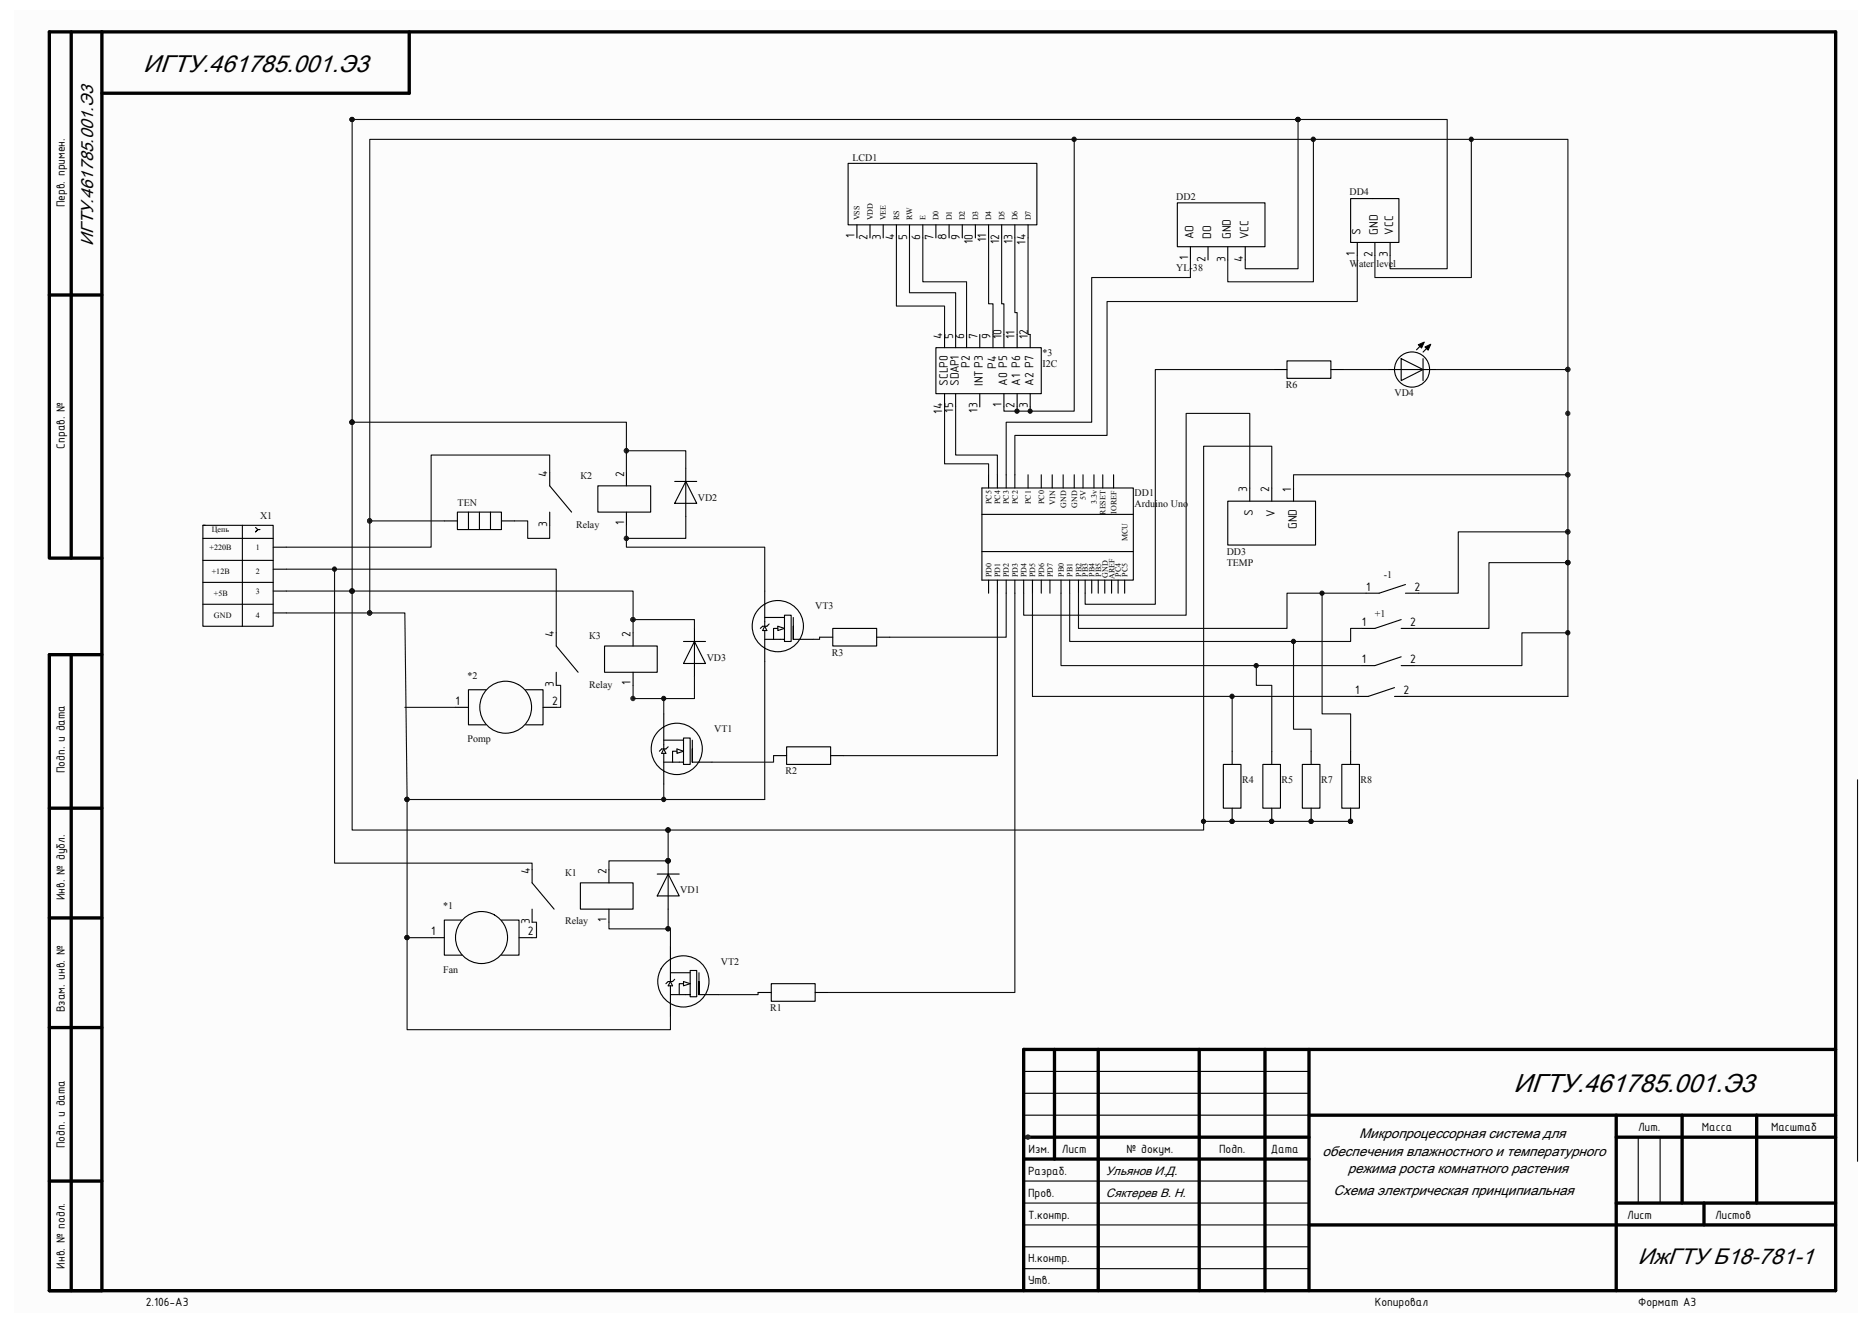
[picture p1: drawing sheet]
<svg xmlns="http://www.w3.org/2000/svg" width="297mm" height="210mm" viewBox="0 0 297 210" stroke-linecap="round" stroke-linejoin="round" font-family="sans-serif">
<path d="M2.3 1.6h292.4v206.7h-292.4z" fill="#fcfcfc"/>
<g fill="#0e0e0e" stroke="#0e0e0e" stroke-width=".16">
<circle cx="58.6" cy="97.3" r=".34"/>
<circle cx="58.6" cy="82.7" r=".34"/>
<circle cx="99.4" cy="85.4" r=".33"/>
<circle cx="99.4" cy="71.5" r=".34"/>
<circle cx="100.4" cy="98.3" r=".34"/>
<circle cx="248.8" cy="84.4" r=".34"/>
<circle cx="248.8" cy="75.4" r=".34"/>
<circle cx="248.8" cy="58.6" r=".34"/>
<circle cx="195.5" cy="130.4" r=".34"/>
<circle cx="105.3" cy="126.9" r=".34"/>
<circle cx="55.9" cy="93.8" r=".34"/>
<circle cx="106" cy="136.6" r=".34"/>
<circle cx="105.3" cy="110.9" r=".34"/>
<circle cx="64.6" cy="126.9" r=".34"/>
<circle cx="64.6" cy="148.8" r=".34"/>
<circle cx="106" cy="147.4" r=".34"/>
<circle cx="170.4" cy="22.1" r=".34"/>
<circle cx="161.4" cy="65.3" r=".34"/>
<circle cx="163.5" cy="65.3" r=".33"/>
<circle cx="208.4" cy="22.1" r=".34"/>
<circle cx="233.4" cy="22.1" r=".34"/>
<circle cx="205.9" cy="19" r=".34"/>
<circle cx="55.9" cy="67" r=".34"/>
<circle cx="55.9" cy="19" r=".34"/>
<circle cx="248.8" cy="100.4" r=".34"/>
<circle cx="248.8" cy="89.3" r=".34"/>
<circle cx="106" cy="131.7" r=".34"/>
<circle cx="201.8" cy="130.4" r=".34"/>
<circle cx="208" cy="130.4" r=".33"/>
<circle cx="214.3" cy="130.4" r=".34"/>
<circle cx="191" cy="130.4" r=".34"/>
<circle cx="195.5" cy="110.5" r=".34"/>
<circle cx="199.3" cy="105.6" r=".34"/>
<circle cx="205.2" cy="101.8" r=".34"/>
<circle cx="209.8" cy="94.1" r=".33"/>
<circle cx="53.1" cy="90.3" r=".34"/>
</g>
<g fill="none" stroke="#000" stroke-width=".53">
<path d="M11.3 5.1v83.5M16.2 5.1v199.8M64.9 5.1v9.7h-48.7M7.8 46.8h8.4M16.2 88.6h-8.4v-83.5h283.5v199.8h-283.5v-101h8.4M11.3 103.9v101M7.8 128.3h8.4M7.8 145.7h8.4M7.8 163.1h8.4M167.3 166.6v17.4M174.3 166.6v38.3M190.3 166.6v38.3"/>
<path d="M200.7 166.6v38.3M207.7 177h83.6M207.7 166.6v38.3M256.5 177v27.9M266.9 177v13.9M278.7 177v13.9M291.3 166.6h-128.9v38.3M7.8 187.5h8.4M162.4 180.5h45.3M162.4 184h45.3M207.7 194.4h83.6M256.5 190.9h34.8"/>
<path d="M256.5 180.5h34.8M270.4 190.9v3.5"/>
</g>
<g fill="none" stroke="#000" stroke-width=".18">
<path d="M134.6 25.9h29.9v9.8h-29.9zM136 35.7v2.1M138 35.7v2.1M140.1 35.7v2.1M142.2 35.7v2.1M144.3 35.7v2.1M146.4 35.7v2.1M148.5 35.7v2.1M150.6 35.7v2.1M152.7 35.7v2.1M154.8 35.7v2.1M156.9 35.7v2.1"/>
<path d="M158.9 35.7v2.1M161 35.7v2.1M163.1 35.7v2.1M186.8 32.2h13.9v7h-13.9zM188.9 39.2v2.1M191.7 39.2v2.1M194.8 39.2v2.1M197.6 39.2v2.1M214.3 31.5h7.7v7h-7.7zM215.4 38.5v2.1M218.2 38.5v2.1M220.6 38.5v2.1"/>
<path d="M148.5 55.2h16.7v7.3h-16.7zM149.9 53.1v2.1M151.6 53.1v2.1M153.4 53.1v2.1M155.5 53.1v2.1M157.6 53.1v2.1M159.3 53.1v2.1M161.4 53.1v2.1M163.5 53.1v2.1M202.1 58.7h2.1M204.2 57.3h7v2.7h-7zM211.2 58.7h2.1"/>
<path d="M220.2 58.7h7.7M222.3 56.9l3.5 1.8-3.5 1.7zM225.8 54.5l-1 1M225.8 56.9v3.5M226.9 54.8l-1.1 1.1M87.2 75v2.1l3.5 4.2M94.9 77.1h8.3v4.2h-8.3zM99.4 75v2.1M107.1 76.4h3.5M108.8 76.4l1.8 3.5h-3.5zM108.8 74.3v7.7M149.9 62.5v2.1"/>
<path d="M151.6 62.5v2.1M155.5 62.5v2.1M155.8 77.4h24v14.7h-24zM156.9 75.4v2M158.3 75.4v2M159.3 62.5v2.1M159.7 75.4v2M161 75.4v2M161.4 62.5v2.1M163.1 75.4v2M163.5 62.5v2.1M165.2 75.4v2"/>
<path d="M167 75.4v2M168.7 75.4v2M170.5 75.4v2M171.8 75.4v2M173.6 75.4v2M175 75.4v2M176.7 75.4v2M194.8 79.5h13.9v7h-13.9zM198.3 77.4v2.1M201.8 77.4v2.1M205.2 77.4v2.1M226.4 60.2a2.79 2.79 0 0 0-1.9-4.3 2.79 2.79 0 0 0-3.1 3.6 2.79 2.79 0 0 0 4.7 1.1l.3-.4"/>
<path d="M32.2 83.4h11.1v16h-11.1zM32.2 83.4h.4M32.2 85.4h11.1M32.2 88.9h11.1M32.2 92.4h11.1M32.2 95.9h11.1M38.5 83.4v16M40.6 83.7l.3 .4-.3 .3 .3-.3h.4M43.3 86.8h2.1M43.3 90.3h2.1M43.3 93.8h2.1M43.3 97.3h2.1"/>
<path d="M70.5 82.7h2.1M72.6 81.3h7v2.8h-7zM74.3 81.3v2.8M76.1 81.3v2.8M77.8 81.3v2.8M79.6 82.7h2M87.2 81.3v2.1M99.4 81.3v2.1M110.2 99.7v7.7M119.9 97.4a4.1 4.1 0 0 1 7-.1 4.1 4.1 0 0 1-3.2 6.2 4.1 4.1 0 0 1-4-5.7l.2-.4M121.3 93.8v5.6M121.3 98h3.2"/>
<path d="M121.3 99.4l.4 .7h-.7zM122 99l-.3 .4h-.7l-.4 .3M123.4 99.7h-.7v1.8M123.4 99.4l1.1 .3-1.1 .4zM125.9 98v3.5v-2.1M132.1 99.7h7v2.8h-7zM155.8 87.5h24M155.8 81.6h24M156.9 92.1v2M158.3 92.1v2M159.7 92.1v2M161 92.1v2"/>
<path d="M162.4 92.1v2M163.8 92.1v2M165.2 92.1v2M166.6 92.1v2M168.4 92.1v2M169.7 92.1v2M171.1 92.1v2M172.2 92.1v2M173.2 92.1v2M174.3 92.1v2M175.3 92.1v2M176.4 92.1v2"/>
<path d="M177.4 92.1v2M178.5 92.1v2M222.3 99.7h2.1M222.3 98.3l-4.1 1.4h-2.1M223 92.8l-4.2 1.3h-2M223 94.1h2.1M72.2 112.3h2.1M77.1 109.5h-2.8v5.5h2.8M82.3 108.7a4.1 4.1 0 0 0-6.1 3.5 4.1 4.1 0 0 0 5.8 3.8 4.1 4.1 0 0 0 .8-7l-.5-.3M83.4 109.5h2.8v5.5h-2.8M86.2 112.3h2.1M88.3 100.4v2.1l3.4 4.2"/>
<path d="M88.3 106.7v2.1M95.9 102.5h8.4v4.2h-8.4zM100.5 100.4v2.1M100.5 106.7v2.1M105.3 113.3v5.6M105.3 119.6v4.8M105.3 117.5h3.2M105.3 118.9l.4 .7h-.7zM106 118.5l-.3 .4h-.7l-.4 .3M107.4 119.2h-.7v1.8M107.4 118.9l1.1 .3-1.1 .4zM108.5 101.8h3.4"/>
<path d="M109.9 117.5v3.5v-2.1M110.2 101.8l1.7 3.5h-3.4zM121.3 101.5h3.2v-3.9h1v4.2h-1v-.3M121.3 100.1v4.9M122.7 119.9h2.1M124.8 118.5h7v2.8h-7zM125.9 101.5h3.1M130 101.1h2.1M131.8 119.9h2.1M139.1 101.1h2.1M195.5 119.2v2.1M201.8 119.2v2.1"/>
<path d="M208 119.2v2.1M214.3 119.2v2.1M221.3 110.5h2.1M221.3 109.1l-4.2 1.4h-2.1M222.3 105.6h2.1M222.3 104.2l-4.1 1.4h-2.1M84.4 138v2.1l3.5 4.2M96.6 138v2.1M104.3 138.7h3.5M105.3 121h3.2v-3.9h1v4.2h-1v-.3M106 138.7l1.8 3.5h-3.5zM106 136.6v7.7"/>
<path d="M109.9 121h3.1M194.1 121.3h2.8v7h-2.8zM195.5 128.3v2.1M200.4 121.3h2.8v7h-2.8zM201.8 128.3v2.1M206.6 121.3h2.8v7h-2.8zM208 128.3v2.1M212.9 121.3h2.8v7h-2.8zM214.3 128.3v2.1M68.4 148.8h2.1M73.3 146h-2.8v5.6h2.8M78.4 145.2a4.1 4.1 0 0 0-6.2 3.3 4.1 4.1 0 0 0 5.8 4.1 4.1 4.1 0 0 0 1-7l-.5-.4"/>
<path d="M79.6 146h2.8v5.6h-2.8M82.4 148.8h2M84.4 144.3v2.1M92.1 140.1h8.4v4.2h-8.4zM96.6 144.3v2.1M104.9 153.8a4.1 4.1 0 0 1 6.9-.4 4.1 4.1 0 0 1-2.7 6.3 4.1 4.1 0 0 1-4.5-5.2l.3-.7M106.4 157.9h3.1v-3.9h1.1v4.2h-1.1v-.3M106.4 150.2v5.6M106.4 156.5v4.9M106.4 154.4h3.1M106.4 155.8l.3 .7h-.7zM107.1 155.4l-.4 .4h-.7l-.3 .3"/>
<path d="M108.5 156.1h-.7v1.8M108.5 155.8l1 .3-1 .4zM110.9 154.4v3.5v-2.1M110.9 157.9h3.1M120.3 157.5h2.1M122.4 156.1h6.9v2.8h-6.9zM129.3 157.5h2.1M162.4 177h45.3M162.4 173.5h45.3M162.4 170.1h45.3M162.4 197.9h45.3M162.4 194.4h45.3"/>
<path d="M162.4 190.9h45.3M162.4 187.5h45.3M259.9 180.5v10.4M263.4 180.5v10.4M162.4 201.4h45.3"/>
<circle cx="107.4" cy="118.9" r="4.1"/>
</g>
<g fill="#000" stroke="#000" stroke-width=".16">
<path d="M225 54.7l1-.4-.4 .9z" fill-rule="evenodd"/>
<path d="M226.1 55.1l.9-.5-.4 1z" fill-rule="evenodd"/>
</g>
<g fill="#262626" stroke="#262626" stroke-width=".16">
<circle cx="58.6" cy="82.7" r=".34"/>
<circle cx="58.6" cy="97.3" r=".34"/>
<circle cx="99.4" cy="71.5" r=".34"/>
<circle cx="99.4" cy="85.4" r=".33"/>
<circle cx="100.4" cy="98.3" r=".34"/>
<circle cx="100.4" cy="110.9" r=".34"/>
<circle cx="163.1" cy="180.5" r=".34"/>
<circle cx="248.8" cy="89.3" r=".34"/>
<circle cx="248.8" cy="84.4" r=".34"/>
<circle cx="248.8" cy="75.4" r=".34"/>
<circle cx="248.8" cy="65.6" r=".34"/>
<circle cx="248.8" cy="58.6" r=".34"/>
</g>
<g fill="none" stroke="#0e0e0e" stroke-width=".18">
<path d="M206 19h23.6v23.7h-9v-2.1M206 19h-150.1v74.8M206 19v23.7h-8.4v-1.4M142.2 37.8v10.8h7.7v4.5M144.3 37.8v8.7h7.3v6.6M146.4 37.8v6.9h7v8.4M156.9 37.8v10.4h.7v4.9M158.9 37.8v10.4h.4v4.9M161 37.8v11.8h.4v3.5M163.1 37.8v15.3h.4M170.5 22.1v43.2h-11.2v-.7M208.4 22.1v22.6h-13.6v-3.4"/>
<path d="M233.5 22.1v21.9h-15.3v-3.4M188.9 41.3v2.7h-15.7v23h-13.5v8.4M202.1 58.7h-18.8v37.2h-11.1v-1.8M213.3 58.7h6.9M215.4 40.6v7.3h-39.7v21.2h-14.7v6.3M227.9 58.7h20.9M248.8 58.7v30.6M248.8 58.7v-36.6h-190.1v60.6M55.9 67h43.5v4.5M87.2 75v-2.8h-18.8v14.6h-23M108.8 74.3v-2.8h-9.4v3.5M149.9 64.6v9h7v1.8"/>
<path d="M151.6 64.6v7.6h6.7v3.2M161.4 64.6v.7M163.5 64.6v.7M198.3 77.4v-11.8h-10.1v32h-25.8v-3.5M201.8 77.4v-6.6h-10.8v60.9h-85M248.8 75.4h-43.6v2M45.4 90.3h42.9v10.1M45.4 97.3h18.8l.4 29.6v21.9h3.8M45.4 93.8h10.5M53.1 90.3v46.7h31.3v1M55.9 93.8v37.9h50.1M55.9 93.8h44.6v4.5"/>
<path d="M70.5 82.7h-11.8v14.6M81.6 82.7h2.1v2.7h3.5v-2M99.4 83.4v3.4h21.9v7M100.5 98.3h9.7v1.4M100.5 98.3h.1M100.5 98.3v2.1M108.8 82v3.4h-9.4M158.3 94.1v25.8h-24.4M159.7 94.1v7h-18.5M161 94.1v63.4h-29.6M163.8 94.1v16.4h51.2M168.4 94.1v11.5h47.7"/>
<path d="M169.7 94.1v7.7h44.6v-2.1h1.8M171.1 94.1v5.6h33.1v-5.6h12.6M209.8 94.1v19.2h4.5v5.9M248.8 89.3v21.2h-25.4M248.8 89.3h-12.5v10.4h-11.9M248.8 84.4h-17.4v9.7h-6.3M64.2 112.3h8M88.3 108.8h.7v3.5h-.7M105.3 110.9v2.4M110.2 107.4v3.5h-9.7v-2.1M121.3 105v21.9h-56.7M122.7 119.9v1.1h-9.7"/>
<path d="M130 101.1v.4h-1M195.5 110.5v8.7M199.3 105.6v3.2h2.5v10.4M205.2 101.8v13.9h2.8v3.5M248.8 100.4h-7.3v5.2h-17.1M105.3 124.4v2.5M106 131.7v4.9h-9.4v1.4M191 130.4h23.3v.3M294.7 123.8v60.5M64.6 148.8v14.6h41.8v-2M84.4 146.4h.7v2.4h-.7M106 144.3v3.1h-9.4v-1"/>
<path d="M106 147.4h.4v2.8M120.3 157.5v.4h-6.3"/>
</g>
<g font-size="4.2">
<text x="240.2" y="173.4">ИГТУ.461</text>
<text x="257.9" y="173.4">785.001 .Э3</text>
</g>
<g font-size="3.9">
<text x="22.7" y="11.4">ИГТУ.461</text>
<text x="39.3" y="11.4">785.001 .Э3</text>
</g>
<g font-size="3.6">
<text x="259.9" y="200.7">ИжГТУ Б1</text>
<text x="276" y="200.7">8-781 -1</text>
</g>
<text font-size="2.8" x="14.8" y="39" transform="rotate(-90 14.8 39)">ИГТУ.461785.001.Э3</text>
<g font-size="2.2">
<text x="209.9" y="183.4">обеспечения влажностного и температурного</text>
<text x="215.7" y="180.7">Микропроцессорная система для</text>
<text x="211.6" y="189.7">Схема электрическая принципиальная</text>
<text x="213.8" y="186.2">режима роста комнатного растения</text>
</g>
<g font-size="2">
<text x="10.3" y="32.9" transform="rotate(-90 10.3 32.9)">Перв. примен.</text>
<text x="10.3" y="71.2" transform="rotate(-90 10.3 71.2)">Справ. №</text>
<text x="10.3" y="122.7" transform="rotate(-90 10.3 122.7)">Подп. и дата</text>
<text x="10.3" y="142.9" transform="rotate(-90 10.3 142.9)">Инв. № дубл.</text>
<text x="10.3" y="160.7" transform="rotate(-90 10.3 160.7)">Взам. инв. №</text>
<text x="259.9" y="179.5">Лит.</text>
<text x="270.1" y="179.5">Масса</text>
<text x="281" y="179.5">Масштаб</text>
<text x="10.3" y="182.2" transform="rotate(-90 10.3 182.2)">Подп. и дата</text>
<text x="163.2" y="182.9">Изм.</text>
<text x="168.5" y="182.9">Лист</text>
<text x="178.7" y="182.9">№ докум.</text>
<text x="193.4" y="182.9">Подп.</text>
<text x="201.7" y="182.9">Дата</text>
<text x="163.1" y="186.4">Разраб.</text>
<text x="163.1" y="189.9">Пров.</text>
<text x="175.5" y="189.9">Сяктерев В. Н.</text>
<text x="175.5" y="186.4">Ульянов И.Д.</text>
<text x="163.1" y="193.4">Т.контр.</text>
<text x="258.2" y="193.4">Лист</text>
<text x="272.1" y="193.4">Листов</text>
<text x="10.3" y="201.4" transform="rotate(-90 10.3 201.4)">Инв. № подл.</text>
<text x="163.1" y="203.8">Утв.</text>
<text x="163.1" y="200.4">Н.контр.</text>
<text x="23.2" y="207.3">2.106-A3</text>
<text x="218.2" y="207.3">Копировал</text>
<text x="259.9" y="207.3">Формат А3</text>
</g>
<g font-size="1.9">
<text x="135.6" y="37.8" transform="rotate(-90 135.6 37.8)">1</text>
<text x="137.7" y="38" transform="rotate(-90 137.7 38)">2</text>
<text x="139.8" y="38" transform="rotate(-90 139.8 38)">3</text>
<text x="141.9" y="38.2" transform="rotate(-90 141.9 38.2)">4</text>
<text x="143.9" y="38" transform="rotate(-90 143.9 38)">5</text>
<text x="146" y="38" transform="rotate(-90 146 38)">6</text>
<text x="148.1" y="38" transform="rotate(-90 148.1 38)">7</text>
<text x="150.2" y="38.2" transform="rotate(-90 150.2 38.2)">8</text>
<text x="152.3" y="38" transform="rotate(-90 152.3 38)">9</text>
<text x="154.4" y="38.7" transform="rotate(-90 154.4 38.7)">10</text>
<text x="156.5" y="38.4" transform="rotate(-90 156.5 38.4)">11</text>
<text x="158.6" y="38.7" transform="rotate(-90 158.6 38.7)">12</text>
<text x="160.7" y="38.7" transform="rotate(-90 160.7 38.7)">13</text>
<text x="162.7" y="38.8" transform="rotate(-90 162.7 38.8)">14</text>
<text x="188.5" y="41.3" transform="rotate(-90 188.5 41.3)">1</text>
<text x="189.4" y="37.9" transform="rotate(-90 189.4 37.9)">AO</text>
<text x="191.3" y="41.5" transform="rotate(-90 191.3 41.5)">2</text>
<text x="192.2" y="37.9" transform="rotate(-90 192.2 37.9)">DO</text>
<text x="194.4" y="41.5" transform="rotate(-90 194.4 41.5)">3</text>
<text x="195.3" y="37.9" transform="rotate(-90 195.3 37.9)">GND</text>
<text x="197.2" y="41.7" transform="rotate(-90 197.2 41.7)">4</text>
<text x="198.1" y="37.9" transform="rotate(-90 198.1 37.9)">VCC</text>
<text x="215" y="40.6" transform="rotate(-90 215 40.6)">1</text>
<text x="215.9" y="37.2" transform="rotate(-90 215.9 37.2)">S</text>
<text x="217.8" y="40.8" transform="rotate(-90 217.8 40.8)">2</text>
<text x="218.6" y="37.2" transform="rotate(-90 218.6 37.2)">GND</text>
<text x="220.2" y="40.8" transform="rotate(-90 220.2 40.8)">3</text>
<text x="221.1" y="37.2" transform="rotate(-90 221.1 37.2)">VCC</text>
<text x="149.5" y="53.8" transform="rotate(-90 149.5 53.8)">4</text>
<text x="151.3" y="53.8" transform="rotate(-90 151.3 53.8)">5</text>
<text x="153" y="53.8" transform="rotate(-90 153 53.8)">6</text>
<text x="155.1" y="53.8" transform="rotate(-90 155.1 53.8)">7</text>
<text x="157.2" y="53.8" transform="rotate(-90 157.2 53.8)">9</text>
<text x="158.9" y="53.8" transform="rotate(-90 158.9 53.8)">10</text>
<text x="161" y="53.8" transform="rotate(-90 161 53.8)">11</text>
<text x="163.1" y="53.8" transform="rotate(-90 163.1 53.8)">12</text>
<text x="153.9" y="58.4" transform="rotate(-90 153.9 58.4)">P2</text>
<text x="158" y="58.5" transform="rotate(-90 158 58.5)">P4</text>
<text x="149.5" y="65.6" transform="rotate(-90 149.5 65.6)">14</text>
<text x="150.4" y="61.3" transform="rotate(-90 150.4 61.3)">SCLP0</text>
<text x="151.3" y="65.5" transform="rotate(-90 151.3 65.5)">15</text>
<text x="152.1" y="61.3" transform="rotate(-90 152.1 61.3)">SDAP1</text>
<text x="155.1" y="65.5" transform="rotate(-90 155.1 65.5)">13</text>
<text x="156" y="61.3" transform="rotate(-90 156 61.3)">INTP3</text>
<text x="158.9" y="64.6" transform="rotate(-90 158.9 64.6)">1</text>
<text x="159.8" y="61.3" transform="rotate(-90 159.8 61.3)">A0 P5</text>
<text x="161" y="64.8" transform="rotate(-90 161 64.8)">2</text>
<text x="161.9" y="61.3" transform="rotate(-90 161.9 61.3)">A1 P6</text>
<text x="163.1" y="64.8" transform="rotate(-90 163.1 64.8)">3</text>
<text x="164" y="61.3" transform="rotate(-90 164 61.3)">A2 P7</text>
<text x="86.8" y="75.7" transform="rotate(-90 86.8 75.7)">4</text>
<text x="99" y="75.7" transform="rotate(-90 99 75.7)">2</text>
<text x="86.8" y="83.6" transform="rotate(-90 86.8 83.6)">3</text>
<text x="99" y="83.4" transform="rotate(-90 99 83.4)">1</text>
<text x="197.9" y="78.1" transform="rotate(-90 197.9 78.1)">3</text>
<text x="198.8" y="81.9" transform="rotate(-90 198.8 81.9)">S</text>
<text x="201.4" y="78.1" transform="rotate(-90 201.4 78.1)">2</text>
<text x="202.3" y="82" transform="rotate(-90 202.3 82)">V</text>
<text x="204.9" y="78.1" transform="rotate(-90 204.9 78.1)">1</text>
<text x="205.8" y="84" transform="rotate(-90 205.8 84)">GND</text>
<text x="216.8" y="93.8">1</text>
<text x="224.4" y="93.8">2</text>
<text x="87.9" y="101.1" transform="rotate(-90 87.9 101.1)">4</text>
<text x="100.1" y="101.1" transform="rotate(-90 100.1 101.1)">2</text>
<text x="216.1" y="99.3">1</text>
<text x="223.7" y="99.3">2</text>
<text x="216.1" y="105.3">1</text>
<text x="223.7" y="105.3">2</text>
<text x="72.3" y="111.9">1</text>
<text x="87.6" y="111.9">2</text>
<text x="87.9" y="109.1" transform="rotate(-90 87.9 109.1)">3</text>
<text x="100.1" y="108.8" transform="rotate(-90 100.1 108.8)">1</text>
<text x="215" y="110.1">1</text>
<text x="222.7" y="110.1">2</text>
<text x="84" y="138.7" transform="rotate(-90 84 138.7)">4</text>
<text x="96.2" y="138.7" transform="rotate(-90 96.2 138.7)">2</text>
<text x="68.4" y="148.4">1</text>
<text x="83.8" y="148.4">2</text>
<text x="84" y="146.6" transform="rotate(-90 84 146.6)">3</text>
<text x="96.2" y="146.4" transform="rotate(-90 96.2 146.4)">1</text>
</g>
<g font-size="1.6" fill="#0e0e0e">
<text x="135.3" y="25.6">LCD1</text>
<text x="186.6" y="31.7">DD2</text>
<text x="214.1" y="31">DD4</text>
<text x="186.6" y="43">YL-38</text>
<text x="214.1" y="42.4">Water level</text>
<text x="165.4" y="56.4">*3</text>
<text x="165.4" y="58.2">I2C</text>
<text x="204" y="61.7">R6</text>
<text x="221.3" y="62.9">VD4</text>
<text x="92.1" y="76.1">К2</text>
<text x="41.3" y="82.3">X1</text>
<text x="72.6" y="80.2">TEN</text>
<text x="91.4" y="83.7">Relay</text>
<text x="110.7" y="79.4">VD2</text>
<text x="180" y="78.7">DD1</text>
<text x="180" y="80.5">Arduino Uno</text>
<text x="194.6" y="88.1">DD3</text>
<text x="194.6" y="89.9">TEMP</text>
<text x="219.6" y="91.7">-1</text>
<text x="93.5" y="101.5">К3</text>
<text x="129.4" y="96.7">VT3</text>
<text x="218.2" y="98">+1</text>
<text x="74.2" y="107.8">*2</text>
<text x="112.1" y="104.8">VD3</text>
<text x="132" y="104.1">R3</text>
<text x="93.5" y="109.1">Relay</text>
<text x="74.2" y="117.8">Pomp</text>
<text x="113.3" y="116.2">VT1</text>
<text x="124.6" y="122.9">R2</text>
<text x="197.1" y="124.3">R4</text>
<text x="203.4" y="124.3">R5</text>
<text x="209.6" y="124.3">R7</text>
<text x="215.9" y="124.3">R8</text>
<text x="89.7" y="139.1">К1</text>
<text x="107.9" y="141.7">VD1</text>
<text x="70.3" y="144.3">*1</text>
<text x="89.7" y="146.7">Relay</text>
<text x="70.3" y="154.4">Fan</text>
<text x="114.4" y="153.1">VT2</text>
<text x="122.2" y="160.5">R1</text>
</g>
<g font-size="1.3">
<text x="136.4" y="35" transform="rotate(-90 136.4 35)">VSS</text>
<text x="138.5" y="35" transform="rotate(-90 138.5 35)">VDD</text>
<text x="140.6" y="35" transform="rotate(-90 140.6 35)">VEE</text>
<text x="142.7" y="35" transform="rotate(-90 142.7 35)">RS</text>
<text x="144.8" y="35" transform="rotate(-90 144.8 35)">RW</text>
<text x="146.9" y="35" transform="rotate(-90 146.9 35)">E</text>
<text x="148.9" y="35" transform="rotate(-90 148.9 35)">D0</text>
<text x="151" y="35" transform="rotate(-90 151 35)">D1</text>
<text x="153.1" y="35" transform="rotate(-90 153.1 35)">D2</text>
<text x="155.2" y="35" transform="rotate(-90 155.2 35)">D3</text>
<text x="157.3" y="35" transform="rotate(-90 157.3 35)">D4</text>
<text x="159.4" y="35" transform="rotate(-90 159.4 35)">D5</text>
<text x="161.5" y="35" transform="rotate(-90 161.5 35)">D6</text>
<text x="163.6" y="35" transform="rotate(-90 163.6 35)">D7</text>
<text x="157.3" y="80" transform="rotate(-90 157.3 80)">PC5</text>
<text x="158.7" y="80" transform="rotate(-90 158.7 80)">PC4</text>
<text x="160.1" y="80" transform="rotate(-90 160.1 80)">PC3</text>
<text x="161.5" y="80" transform="rotate(-90 161.5 80)">PC2</text>
<text x="163.6" y="80" transform="rotate(-90 163.6 80)">PC1</text>
<text x="165.7" y="80" transform="rotate(-90 165.7 80)">PC0</text>
<text x="167.4" y="80.1" transform="rotate(-90 167.4 80.1)">VIN</text>
<text x="169.2" y="80.6" transform="rotate(-90 169.2 80.6)">GND</text>
<text x="170.9" y="80.6" transform="rotate(-90 170.9 80.6)">GND</text>
<text x="172.3" y="79.4" transform="rotate(-90 172.3 79.4)">5V</text>
<text x="174" y="80.1" transform="rotate(-90 174 80.1)">3.3v</text>
<text x="175.4" y="81.7" transform="rotate(-90 175.4 81.7)">RESET</text>
<text x="177.2" y="81.5" transform="rotate(-90 177.2 81.5)">IOREF</text>
<text x="33.2" y="87.3">+220В</text>
<text x="33.6" y="84.5">Цепь</text>
<text x="40.6" y="87.3">1</text>
<text x="178.9" y="85.9" transform="rotate(-90 178.9 85.9)">MCU</text>
<text x="33.6" y="91.1">+12B</text>
<text x="33.9" y="94.6">+5В</text>
<text x="40.6" y="94.2">3</text>
<text x="40.6" y="91.1">2</text>
<text x="157.3" y="91.6" transform="rotate(-90 157.3 91.6)">PD0</text>
<text x="158.7" y="91.6" transform="rotate(-90 158.7 91.6)">PD1</text>
<text x="160.1" y="91.6" transform="rotate(-90 160.1 91.6)">PD2</text>
<text x="161.5" y="91.6" transform="rotate(-90 161.5 91.6)">PD3</text>
<text x="162.9" y="91.6" transform="rotate(-90 162.9 91.6)">PD4</text>
<text x="164.3" y="91.6" transform="rotate(-90 164.3 91.6)">PD5</text>
<text x="165.7" y="91.6" transform="rotate(-90 165.7 91.6)">PD6</text>
<text x="167.1" y="91.6" transform="rotate(-90 167.1 91.6)">PD7</text>
<text x="168.8" y="91.5" transform="rotate(-90 168.8 91.5)">PB0</text>
<text x="170.2" y="91.5" transform="rotate(-90 170.2 91.5)">PB1</text>
<text x="171.6" y="91.5" transform="rotate(-90 171.6 91.5)">PB2</text>
<text x="172.6" y="91.5" transform="rotate(-90 172.6 91.5)">PB3</text>
<text x="173.7" y="91.5" transform="rotate(-90 173.7 91.5)">PB4</text>
<text x="174.7" y="91.5" transform="rotate(-90 174.7 91.5)">PB5</text>
<text x="175.8" y="91.7" transform="rotate(-90 175.8 91.7)">GND</text>
<text x="176.8" y="91.9" transform="rotate(-90 176.8 91.9)">AREF</text>
<text x="177.9" y="91.5" transform="rotate(-90 177.9 91.5)">PC4</text>
<text x="178.9" y="91.5" transform="rotate(-90 178.9 91.5)">PC5</text>
<text x="33.9" y="98.1">GND</text>
<text x="40.6" y="98.1">4</text>
</g>
</svg>
